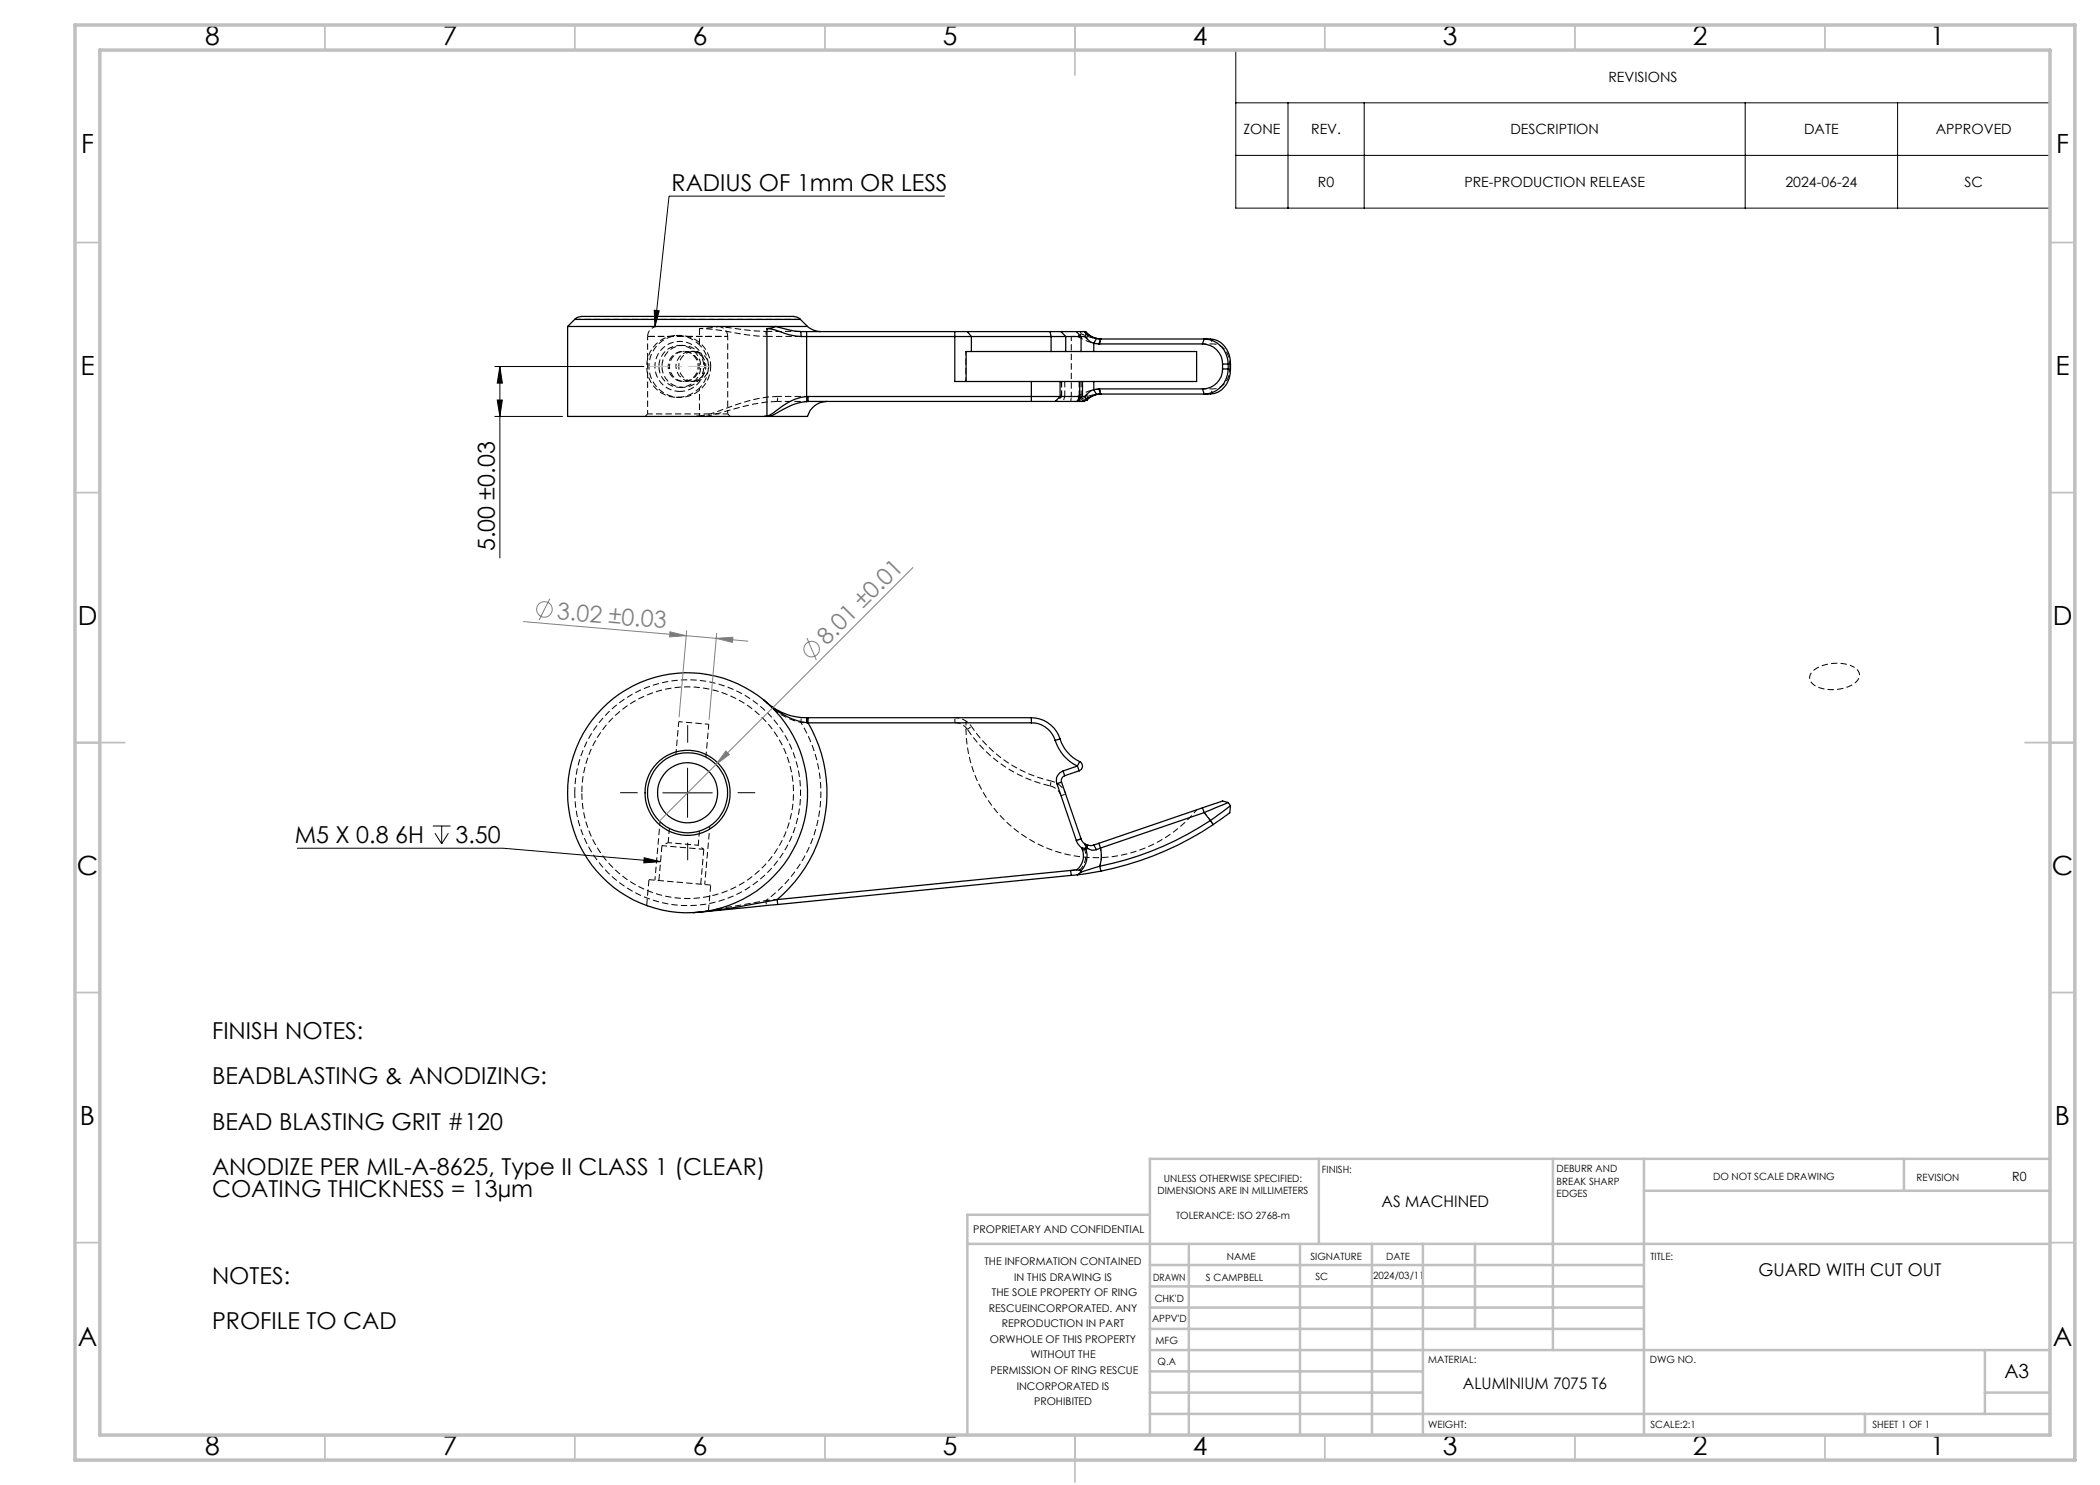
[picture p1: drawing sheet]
<svg xmlns="http://www.w3.org/2000/svg" width="420mm" height="297mm" viewBox="0 0 420 297" stroke-linecap="round" stroke-linejoin="round" font-family="sans-serif">
<path d="M155.6 79.3a34.5 34.5 0 0 0-11.8 2.9l-2.6 .8-1.3 .2M212.3 76.3v3M213 79.3v-3M215.8 76.3v3M216.2 79.3v-3M220.2 77.8a9.6 9.6 0 0 0-4.7 1.5M191 144.5a3 3 0 0 1 2.5 1.4M210 157.2a3 3 0 0 1 2.2 1.9M129.8 175.9l12.3 1.1" fill="none" stroke="#000" stroke-width=".2" stroke-dasharray="1.3 .6" stroke-dashoffset=".1" stroke-linecap="butt"/>
<g fill="none" stroke="#000" stroke-width=".2" stroke-dasharray="1.3 .6" stroke-linecap="butt">
<path d="M114.9 63.9h45.2M131.5 65.3a2 2 0 0 0-2 2M135.4 79.5h.6M136 77.5h.6M136 67.1h-.6M136.6 69.1h-.6M136.6 76.3h.2M136.8 70.3h-.2M138.2 76.3h.6M138.8 70.3h-.6M139.9 65.7v3.2M145.5 67.3a2 2 0 0 0-2-2"/>
<path d="M153.2 66.3h7M153.3 67.3h7M215.5 67.3l.7 .4a8.8 8.8 0 0 0 4 1.1M216.2 80l.1-.2M216.3 66.8l-.2-.5M220 67.8h.1M220.1 78.8h-.1M246.1 73.8h-.1M246.1 72.8h-.1M141.1 83.3l2.5-.6a48.8 48.8 0 0 1 11.9-2.4M161.3 144.5h.3M132.4 169.1l-.6 7"/>
<path d="M140.1 176.8l.7-6.9M216.3 174.4l-.2-.5M216.9 169.9l.4-.4M217.1 168.9l-.2-.2M217.3 169.5l.2 .2M217.5 169.7l-.6 .2M217.8 169.1l-.6-.2M129.6 181.2l-.3-.1M138.8 182.5h-.1"/>
</g>
<path d="M136 78.3a5 5 0 0 0 4.4-7.4 5 5 0 0 0-8.7-.3 5 5 0 0 0 3.9 7.7h.4M145.5 82.8h-16M114.9 158.5a22.6 22.6 0 0 0 33.5 19.8 22.6 22.6 0 0 0 1.3-38.8 22.6 22.6 0 0 0-34.7 17.5l-.1 1.5M135.7 144.3l-.5 6.6M141.2 151.4l.6-6.5M133.9 165.7l-.3 2.8M139.6 169.1l.3-2.9M140.8 169.9l-8.4-.8" fill="none" stroke="#000" stroke-width=".2" stroke-dasharray="1.3 .6" stroke-dashoffset=".2" stroke-linecap="butt"/>
<g fill="none" stroke="#000" stroke-width=".2" stroke-dasharray="1.3 .6" stroke-dashoffset=".5" stroke-linecap="butt">
<path d="M129.5 67.3v15.5M143.9 65.3l-4 .4M153.2 66.3l.1 1M161.6 79.3h-6M193.2 70.3v6M213 79.3l-.4 1M215.5 79.3l.8 .5M215.8 79.3l-.3 1M216.3 66.8l-.8 .5M217.1 80h-.9M220 67.8l.2 1M220 78.8l.2-1"/>
<path d="M240.5 68.8h2.1M242.6 77.8h-2.1M246 72.8v1M145.5 82.8v-15.5M155.5 80.3l.1-1M214.2 80.3l.1-1M135.7 144.3l6.1 .6M160.2 144.5l.1-1M161.3 144.5v-1M191 144.5v-1M193.5 145.9l.8-.6M210 157.2l.2-1"/>
<path d="M212.2 159.1l1-.3M213.2 158.8a4 4 0 0 0-3-2.6M131 176l1-11.7M133.6 168.5l6 .6M140.9 176.9l1.1-11.7M216.2 167.8l-.9 .3M216.3 174.4l-.8 .5M242.1 164.1l.5 .8M153.2 180.1l.1 1"/>
</g>
<path d="M129.5 82.8l-.5 .5M146 83.3l-.5-.5M161.6 80.3h-6.1M215.4 80.3l.8-.3M153.4 140.5l1.8 1.7M193.2 144.2a4 4 0 0 0-2.2-.7M155.5 179.9l-2.3 .2M216.9 169.9a4 4 0 0 1-.8 4M217.5 169.7l-.2-.8M239.3 162a26 26 0 0 1-29.4 7.8 26 26 0 0 1-16.7-25.6" fill="none" stroke="#000" stroke-width=".2" stroke-dasharray="1.3 .6" stroke-dashoffset=".4" stroke-linecap="butt"/>
<g fill="none" stroke="#000" stroke-width=".2" stroke-dasharray="1.3 .6" stroke-dashoffset=".6" stroke-linecap="butt">
<path d="M139.9 68.9a6.1 6.1 0 0 1 0 8.7M139.9 65.7a56.7 56.7 0 0 1 9.6 1.3l3.8 .3M214.3 67.3h1.2M216.3 79.8l2.5-.9 1.2-.1M220 67.8l-1.2-.1-2.5-.9M242.1 67.8l.5 1M242.1 78.8l.5-1M242.6 68.8a3.7 3.7 0 0 1 3.4 4M246 73.8a3.7 3.7 0 0 1-3.4 4M139.9 83.2l-1.2 .1M160.2 144.5h1.1M240.8 162.5l1.3 1.6"/>
<path d="M143.9 181.7l-1.2 .3"/>
</g>
<path d="M139.9 68.9a6.2 6.2 0 0 0-8.7 0 6.2 6.2 0 0 0 0 8.8 6.2 6.2 0 0 0 8.7-.1M142.1 73.3a6.2 6.2 0 0 0-9-5.5 6.2 6.2 0 0 0-.7 10.6 6.2 6.2 0 0 0 9.7-4.3v-.8M214.3 67.3v12M194.3 145.3a26 26 0 0 0 15.9 10.9M216.4 169.5l.5 .4" fill="none" stroke="#000" stroke-width=".2" stroke-dasharray="1.3 .6" stroke-dashoffset=".3" stroke-linecap="butt"/>
<path d="M370.4 133.2a7.9 7.9 0 0 0-8 1.2 1.74 1.74 0 0 0 .9 2.9 7.9 7.9 0 0 0 8.2-1.2 1.77 1.77 0 0 0-1.1-2.9M194.3 145.3l-1.1-1.1" fill="none" stroke="#000" stroke-width=".2" stroke-dasharray="1.3 .6" stroke-dashoffset=".8" stroke-linecap="butt"/>
<g fill="none" stroke="#000" stroke-width=".2" stroke-dasharray="1.3 .6" stroke-dashoffset=".7" stroke-linecap="butt">
<path d="M133.6 73.3a3 3 0 0 0 4.4 2.7 3 3 0 0 0 .4-5.1 3 3 0 0 0-4.7 1.8l-.1 .6M133.9 73.3a3 3 0 0 1 4.3-2.7 3 3 0 0 1 .5 5.1 3 3 0 0 1-4.8-1.9v-.5M135.2 73.3a3 3 0 0 0 4.3 2.7 3 3 0 0 0 .5-5.1 3 3 0 0 0-4.8 1.8v.6M139.9 77.6v5.6M141.8 73.3a3 3 0 0 0-4.4-2.7 3 3 0 0 0-.5 5.1 3 3 0 0 0 4.8-1.9l.1-.5M153.2 66.3l-2.3-.1-7-.9M212.3 79.3l-1 1M212.3 79.3l-.9 1M216.2 79.3l-.9 1M155.2 142.2a13.9 13.9 0 0 0 5 2.3M133.6 168.5l-1.2 .6M140.8 169.9l-1.2-.8"/>
<path d="M220 173.2a7.1 7.1 0 0 0 .1-3.6M141.2 182.3l-1.3 .1M153.2 180.1l-9.3 1.6M153.2 180.1a26.6 26.6 0 0 0 7-35.6"/>
</g>
<path d="M129.5 67.3h16h-16M131.8 73.3a4.2 4.2 0 0 1 6.1-3.7 4.2 4.2 0 0 1 .5 7.1 4.2 4.2 0 0 1-6.6-2.8v-.6M132.4 73.3a4.2 4.2 0 0 1 6.1-3.7 4.2 4.2 0 0 1 .5 7.1 4.2 4.2 0 0 1-6.6-2.8v-.6M116.4 158.5a21.2 21.2 0 0 1 31.3-18.5 21.2 21.2 0 0 1 1.2 36.4 21.2 21.2 0 0 1-32.5-16.4v-1.5M193.5 145.9a27 27 0 0 0 16.5 11.3M129.8 175.9l-.5 5.2M141.7 182.2l.4-5.2" fill="none" stroke="#000" stroke-width=".2" stroke-dasharray="1.3 .6" stroke-dashoffset="-.1" stroke-linecap="butt"/>
<path d="M216.1 173.9l-1.9 .2" fill="none" stroke="#000" stroke-width=".2" stroke-dasharray="1.3 .6" stroke-dashoffset="1" stroke-linecap="butt"/>
<g fill="none" stroke="#000" stroke-width=".25">
<path d="M113.5 65.3h41.7M113.5 65.3v18h39.3M114.9 63.9l.5-.4 .9-.2h42.4l.9 .2 .5 .4M114.9 63.9h45.2M114.9 63.9l-1.4 1.4M153.4 65.7l1.5 .3 1.2 .4a13.1 13.1 0 0 0 4.1 .9M153.4 65.7v17.5M155.2 65.3h6.3M155.2 65.3l-.9 .3-.9 .1M155.2 65.3l3.7 .9 1.3 .1M160.1 63.9l1.4 1.4M160.2 66.3h1.1"/>
<path d="M160.2 66.3v1M160.2 67.3h34.1M161.3 79.3a12.3 12.3 0 0 0-6.6 3.2l-.9 .6-.4 .1M161.3 79.3h50.7M161.3 79.3l.1 1M161.3 66.3v13M161.3 66.3h29.7M161.5 65.3a4.2 4.2 0 0 0 2.6 1M161.6 79.3v1M191 66.3h2.5M191 66.3v10h15.3M193.5 66.3h16.5"/>
<path d="M193.5 66.3l.8 1M194.3 70.3h-1.1v6M194.3 67.3h15.9M194.3 70.3h15.9M194.3 67.3v3M206.3 76.3h5.7M206.3 76.3v4M210 66.3h2.2M210 66.3l.2 1M210.2 67.3h2.9M210.2 70.3h2.9M210.2 67.3v3"/>
<path d="M212 79.3h3.9M212 76.3h3.9M212 76.3v3M212 79.3l-1 1M212.2 66.3h3.1M212.2 66.3l.9 1M213.1 67.3h3.1M213.1 67.3v3M213.1 70.3h3.1M215.3 66.3h1.6M215.3 66.3l.9 1M215.9 79.3h.6"/>
<path d="M215.9 76.3h.6M215.9 76.3v3M215.9 79.3l-.4 1M216.2 67.3h.7M216.2 70.3h2.6M216.2 67.3v3M216.5 79.3h.4M216.5 76.3h2.3M216.5 76.3v3M216.5 79.3l-1 1M216.9 66.3h.2a4.3 4.3 0 0 0 3.2 1.5M216.9 66.3h.1"/>
<path d="M216.9 66.3l.4 .5M216.9 66.3l.6 .6M216.9 67.3l.4 .4M216.9 79.3l.4 .5M217.3 79.8l-.2 .2M217.3 66.8l-.4 .5M217.3 66.8l.2 .1M217.3 67.7l.7 .6 .8 .4M217.3 78.9l-.4 .4M217.3 78.9l.2 .8M217.5 66.9l1.8 .8M217.5 79.7l-.3 .3"/>
<path d="M217.5 79.7l-.2 .1M217.5 66.9l-.2 .8M218.8 77.9l-.8 .4-.7 .6M218.8 70.3h20.5v6h-20.5M218.8 68.7v1.6M218.8 76.3v1.6M218.8 68.7l1 .1M218.8 77.9l.5 1M219.3 78.9l-1.8 .8M219.3 67.7l.8 .1M219.3 67.7l-.5 1M219.8 68.8h20.7"/>
<path d="M219.8 77.8h20.7M219.8 77.8l-1 .1M219.8 77.8l.3 1M220.1 67.8h22a4.6 4.6 0 0 1 4 5M220.1 67.8l-.3 1M220.1 78.8l-.8 .1M220.3 78.8a4.1 4.1 0 0 0-2.9 1.2M240.5 68.8l.3-1a5 5 0 0 1 4.8 6 4.9 4.9 0 0 1-4.8 5l-.3-1M240.5 68.8a4 4 0 0 1 4 4M244.5 73.8a4 4 0 0 1-4 4M244.5 72.8h1.6M244.5 73.8h1.6"/>
<path d="M244.5 72.8v1M246.1 73.8a4.6 4.6 0 0 1-4 5h-22M246.1 72.8v1M152.8 83.3h1.2M153.4 83.2l-.6 .1M161.4 80.3a13.6 13.6 0 0 0-6.6 2.6l-.8 .4M161.6 80.3h-.2M161.6 80.3h44.7M165.4 80.3a4.1 4.1 0 0 0-3.9 3h-7.5M206.3 80.3h4.7M211 80.3h4.5M215.5 80.3h.8"/>
<path d="M216.3 80.3h.2M217.1 80l-.8 .3M217.1 80h.1M217.2 80h.2M217.2 80l-.7 .3M217.4 80l-.9 .3M152.8 140a12.3 12.3 0 0 0 8.5 3.5M152.8 140a24 24 0 0 0-38 11 24 24 0 0 0 23.9 31.5M152.8 140l1.2 1.1M154 141.1a14.5 14.5 0 0 0 7.4 3.4M154 141.1a24 24 0 0 1 6.4 24.6 24 24 0 0 1-19.3 16.6M161.3 143.5l.1 1"/>
<path d="M161.3 143.5h45M161.4 144.5l.2 .1M161.6 144.6a27.9 27.9 0 0 1-6.2 35.3M161.6 143.5v1.1M161.6 144.6h44.7M206.3 144.6a5 5 0 0 1 4.7 3.5M206.3 143.5a6.1 6.1 0 0 1 5.7 4.3M206.3 143.5v1.1M211 148.1a8.4 8.4 0 0 0 4.5 5.1M211.4 156.7l3.9 11.4M212 147.8a7.5 7.5 0 0 0 3.9 4.5M212 147.8l-1 .3"/>
<path d="M212.3 156.4l-.9 .3M212.3 156.4l3.9 11.4M212.6 154.2a1.96 1.96 0 0 0-1.2 2.5M212.6 154.2l.3 .9M212.9 155.1a1.03 1.03 0 0 0-.6 1.3M215.5 153.2l-2.9 1M215.5 153.2l.3 1M215.8 154.2l-2.9 .9M215.9 152.3a.99 .99 0 0 1 .6 1 .99 .99 0 0 1-.7 .9M215.9 152.3l-.4 .9M155.4 179.9l-7 1.4-7.3 1M155.4 179.9l.1 1"/>
<path d="M214.1 174.1l-58.7 5.8M214.1 174.1l.1 1M214.2 175.1l-58.7 5.8M215.3 168.1l.2 .6 .8 .9M215.3 174l-1.2 .1M215.3 174l.9 .2M215.5 175l-1.3 .1M216.2 174.2l.1 .2M216.2 167.8l.4 .6 .3 .4M216.2 167.8l-.9 .3M216.3 169.6h.8M216.3 169.6l.2 .4"/>
<path d="M216.3 174.4l-.8 .6M216.5 170a3.5 3.5 0 0 1-1.2 4M216.9 168.8l.4 .7M216.9 168.8l.4 .2M217.1 169.6l.1 .2M217.2 169.8a4.2 4.2 0 0 1-1 4.4M217.2 169.8l-.7 .2M217.3 169.5l-.2 .1M217.3 169.5l.2 .2M217.3 169l.7 .1 .8-.1M217.3 169l.2 .7M217.5 169.7l-.3 .1"/>
<path d="M217.5 169.7a1.83 1.83 0 0 0 1.8 .2M218.8 169l.5 .9M219.8 168.7l-1 .3M219.8 168.7l.3 .9M220 173.2l-3.7 1.2M220 173.2l.2 1M220.1 169.6a6.8 6.8 0 0 1-.1 3.6M220.1 169.6l-.8 .3M220.2 174.2l-4.7 .8M240.5 161.6l-20.7 7.1M240.5 161.6l.3 .9M240.8 162.5l-20.7 7.1"/>
<path d="M240.8 162.5l1.3 1.6M242.1 164.1a62.3 62.3 0 0 1-22.1 9.1M242.1 164.1l.5 .8M242.6 164.9a62.7 62.7 0 0 1-22.4 9.3M245.6 160.5l-4.8 2M245.6 160.5l-1.1-.3-4 1.4M245.6 160.5l.5 .6M246.1 161.1l-4 3M246.1 161.1l-.1 1.5-3.4 2.3M141.1 182.3l-2.4 .2M155.5 180.9l-16.8 1.6"/>
<circle cx="137.5" cy="158.6" r="8.5"/>
<circle cx="137.5" cy="158.5" r="8"/>
<circle cx="137.5" cy="158.6" r="6"/>
</g>
<g fill="none" stroke="#808080" stroke-width=".2">
<path d="M110 119.7l-2.2 4.3M182.6 113.5l-50.7 50.7M104.7 124.3l44.9 3.9M134 126.4l3.2 .7-3.3 .3zM137.3 126.1l-1.5 17.3M143.2 127.7l3.4-.2-.1 1zM143.3 126.7l-1.5 17.2M161.4 127.6l1.9 4.4M145.2 150.2l.7 .7-2.7 2z"/>
<circle cx="108.9" cy="121.9" r="1.55"/>
<circle cx="162.3" cy="129.8" r="1.56"/>
</g>
<g fill="none" stroke="#000" stroke-width=".2">
<path d="M247.2 10h162.8v31.6h-162.8zM188.9 39.2h-55.1l-2.8 26.2M247.2 20.6h162.8M247.2 31.1h162.8M257.6 20.6v21M272.8 20.6v21M349 20.6v21M379.5 20.6v21M99 73.3h29.8M100 73.3l.5 3.3h-1.1zM100 73.3v38.3M130.8 62.1l1 .1-.8 3.2z"/>
<path d="M99 83.3h13.5M99.4 80h1.1l-.5 3.3zM132.5 158.6h10M137.5 153.6v9.9M59.4 169.6h41.2l31.5 2.7M86.6 165.2h3.5M87 166.6l1.3 2.2M88.3 165.2v3.6M89.7 166.6l-1.4 2.2M128.8 171.6l3.3 .7-3.3 .3z"/>
</g>
<path d="M141.8 73.3h-12" fill="none" stroke="#c0c0c0" stroke-width=".2" stroke-dasharray="15.2 1.3 1.3 1.3" stroke-dashoffset="11.2" stroke-linecap="butt"/>
<path d="M127.5 158.5h-3.5M137.5 148.5v-3.5M147.5 158.5h3.5M137.5 168.5v3.6" fill="none" stroke="#000" stroke-width=".2" stroke-dasharray="15.2 1.3 1.3 1.3" stroke-linecap="butt"/>
<g fill="none" stroke="#c0c0c0" stroke-width=".35">
<path d="M65 5v5M115 5v5M165 5v5M215 5v10M265 5v5M315 5v5M365 5v5M15 48.5h5M410 48.5h5M15 98.5h5M410 98.5h5M15 148.5h10"/>
<path d="M405 148.5h10M15 198.5h5M410 198.5h5M15 248.5h5M410 248.5h5M65 287v5M115 287v5M165 287v5M215 287v9.4M265 287v5M315 287v5M365 287v5"/>
</g>
<g fill="none" stroke="#c0c0c0" stroke-width=".5">
<path d="M263.8 231.8v17M310.6 231.8v38.2M328.8 231.8v55.2M328.8 238.2h81.2M380.8 231.8v6.4M410 231.8h-180v55.2M193.5 248.8h216.5M230 257.3h98.8M230 253h98.8M230 243h-36.5v44M237.8 248.8v38.2M260 248.8v38.2"/>
<path d="M274.4 248.8v38.2M284.6 248.8v38.2M295 248.8v17M230 265.8h98.8M230 261.5h98.8M230 278.5h54.6M230 274.3h54.6M230 270h180M397 278.5h13M397 270v12.8M230 282.8h180M373 282.8v4.2"/>
</g>
<path d="M15 5h400v287h-400zM20 10h390v277h-390z" fill="none" stroke="#c0c0c0" stroke-width=".7"/>
<g fill="#808080">
<path d="M145.2 150.2l.7 .7-2.7 2z"/>
<path d="M143.2 127.7l3.4-.2-.1 1zM134 126.4l3.2 .7-3.3 .3z"/>
</g>
<g fill="#000">
<path d="M100 73.3l.5 3.3h-1.1zM99.4 80h1.1l-.5 3.3z"/>
<path d="M128.8 171.6l3.3 .7-3.3 .3zM130.8 62.1l1 .1-.8 3.2z"/>
</g>
<g font-size="5.3">
<text x="41" y="8.9">8</text>
<text x="88.5" y="8.9">7</text>
<text x="138.5" y="8.9">6</text>
<text x="188.5" y="8.9">5</text>
<text x="238.5" y="8.9">4</text>
<text x="288.5" y="8.9">3</text>
<text x="338.5" y="8.9">2</text>
<text x="386" y="8.9">1</text>
<text x="16.2" y="30.7">F</text>
<text x="411.2" y="30.7">F</text>
<text x="16.1" y="74.9">E</text>
<text x="411.1" y="74.9">E</text>
<text x="15.5" y="124.9">D</text>
<text x="410.5" y="124.9">D</text>
<text x="15.4" y="174.9">C</text>
<text x="410.4" y="174.9">C</text>
<text x="16" y="224.9">B</text>
<text x="411" y="224.9">B</text>
<text x="15.5" y="269.2">A</text>
<text x="410.5" y="269.2">A</text>
<text x="41" y="290.9">8</text>
<text x="88.5" y="290.9">7</text>
<text x="138.5" y="290.9">6</text>
<text x="188.5" y="290.9">5</text>
<text x="238.5" y="290.9">4</text>
<text x="288.5" y="290.9">3</text>
<text x="338.5" y="290.9">2</text>
<text x="386" y="290.9">1</text>
</g>
<g font-size="4.7">
<text x="134.3" y="38.2">RADIUS OF 1mm OR LESS</text>
<text x="99" y="110.3" transform="rotate(-90 99 110.3)">5.00 ±0.03</text>
<text x="59" y="168.6">M5 X 0.8 6H</text>
<text x="91.1" y="168.6">3.50</text>
<text x="42.4" y="207.8">FINISH NOTES:</text>
<text x="42.4" y="216.9">BEADBLASTING &amp; ANODIZING:</text>
<text x="42.4" y="225.9">BEAD BLASTING GRIT #120</text>
<text x="42.4" y="235">ANODIZE PER MIL-A-8625, Type II CLASS 1 (CLEAR)</text>
<text x="42.4" y="239.5">COATING THICKNESS = 13µm</text>
<text x="42.4" y="256.8">NOTES:</text>
<text x="42.4" y="265.9">PROFILE TO CAD</text>
</g>
<g font-size="4.7" fill="#808080">
<text x="111.3" y="123.8" transform="rotate(5 111.3 123.8)">3.02 ±0.03</text>
<text x="165.4" y="129.2" transform="rotate(-45 165.4 129.2)">8.01 ±0.01</text>
</g>
<text font-size="3.9" x="400.9" y="275.5">A3</text>
<text font-size="3.5" x="351.7" y="255.3">GUARD WITH CUT OUT</text>
<g font-size="3.2">
<text x="276.3" y="241.4">AS MACHINED</text>
<text x="292.6" y="277.9">ALUMINIUM 7075 T6</text>
</g>
<g font-size="2.8">
<text x="321.7" y="16.3">REVISIONS</text>
<text x="248.7" y="26.9">ZONE</text>
<text x="262.2" y="26.9">REV.</text>
<text x="302.1" y="26.9">DESCRIPTION</text>
<text x="360.8" y="26.9">DATE</text>
<text x="387.2" y="26.9">APPROVED</text>
<text x="263.6" y="37.4">R0</text>
<text x="292.9" y="37.4">PRE-PRODUCTION RELEASE</text>
<text x="357.1" y="37.4">2024-06-24</text>
<text x="392.9" y="37.4">SC</text>
</g>
<text font-size="2.5" x="402.4" y="236.1">R0</text>
<g font-size="2.1">
<text x="194.7" y="246.6">PROPRIETARY AND CONFIDENTIAL</text>
<text x="196.9" y="253">THE INFORMATION CONTAINED</text>
<text x="202.8" y="256.1">IN THIS DRAWING IS</text>
<text x="197.8" y="262.3">RESCUEINCORPORATED. ANY</text>
<text x="198.4" y="259.2">THE SOLE PROPERTY OF RING</text>
<text x="198" y="268.6">ORWHOLE OF THIS PROPERTY</text>
<text x="200.4" y="265.5">REPRODUCTION IN PART</text>
<text x="198.1" y="274.8">PERMISSION OF RING RESCUE</text>
<text x="206.1" y="271.7">WITHOUT THE</text>
<text x="203.3" y="277.9">INCORPORATED IS</text>
<text x="206.8" y="281">PROHIBITED</text>
</g>
<g font-size="2">
<text x="231.5" y="238.8">DIMENSIONS ARE IN MILLIMETERS</text>
<text x="232.8" y="236.3">UNLESS OTHERWISE SPECIFIED:</text>
<text x="264.4" y="234.6">FINISH:</text>
<text x="311.3" y="234.5">DEBURR AND</text>
<text x="311.3" y="237">BREAK SHARP</text>
<text x="311.3" y="239.5">EDGES</text>
<text x="342.6" y="236">DO NOT SCALE DRAWING</text>
<text x="383.3" y="236.2">REVISION</text>
<text x="235.2" y="243.8">TOLERANCE: ISO 2768-m</text>
<text x="245.4" y="251.9">NAME</text>
<text x="262.1" y="251.9">SIGNATURE</text>
<text x="277.2" y="251.9">DATE</text>
<text x="330.1" y="251.9">TITLE:</text>
<text x="230.6" y="256.1">DRAWN</text>
<text x="241.2" y="256.1">S CAMPBELL</text>
<text x="263.1" y="256">SC</text>
<text x="274.6" y="255.9">2024/03/11</text>
<text x="230.9" y="260.3">CHK'D</text>
<text x="230.4" y="264.4">APPV'D</text>
<text x="231.1" y="268.8">MFG</text>
<text x="231.5" y="273">Q.A</text>
<text x="285.6" y="272.5">MATERIAL:</text>
<text x="330" y="272.5">DWG NO.</text>
<text x="285.6" y="285.5">WEIGHT:</text>
<text x="330.1" y="285.6">SCALE:2:1</text>
<text x="374.5" y="285.6">SHEET 1 OF 1</text>
</g>
</svg>
